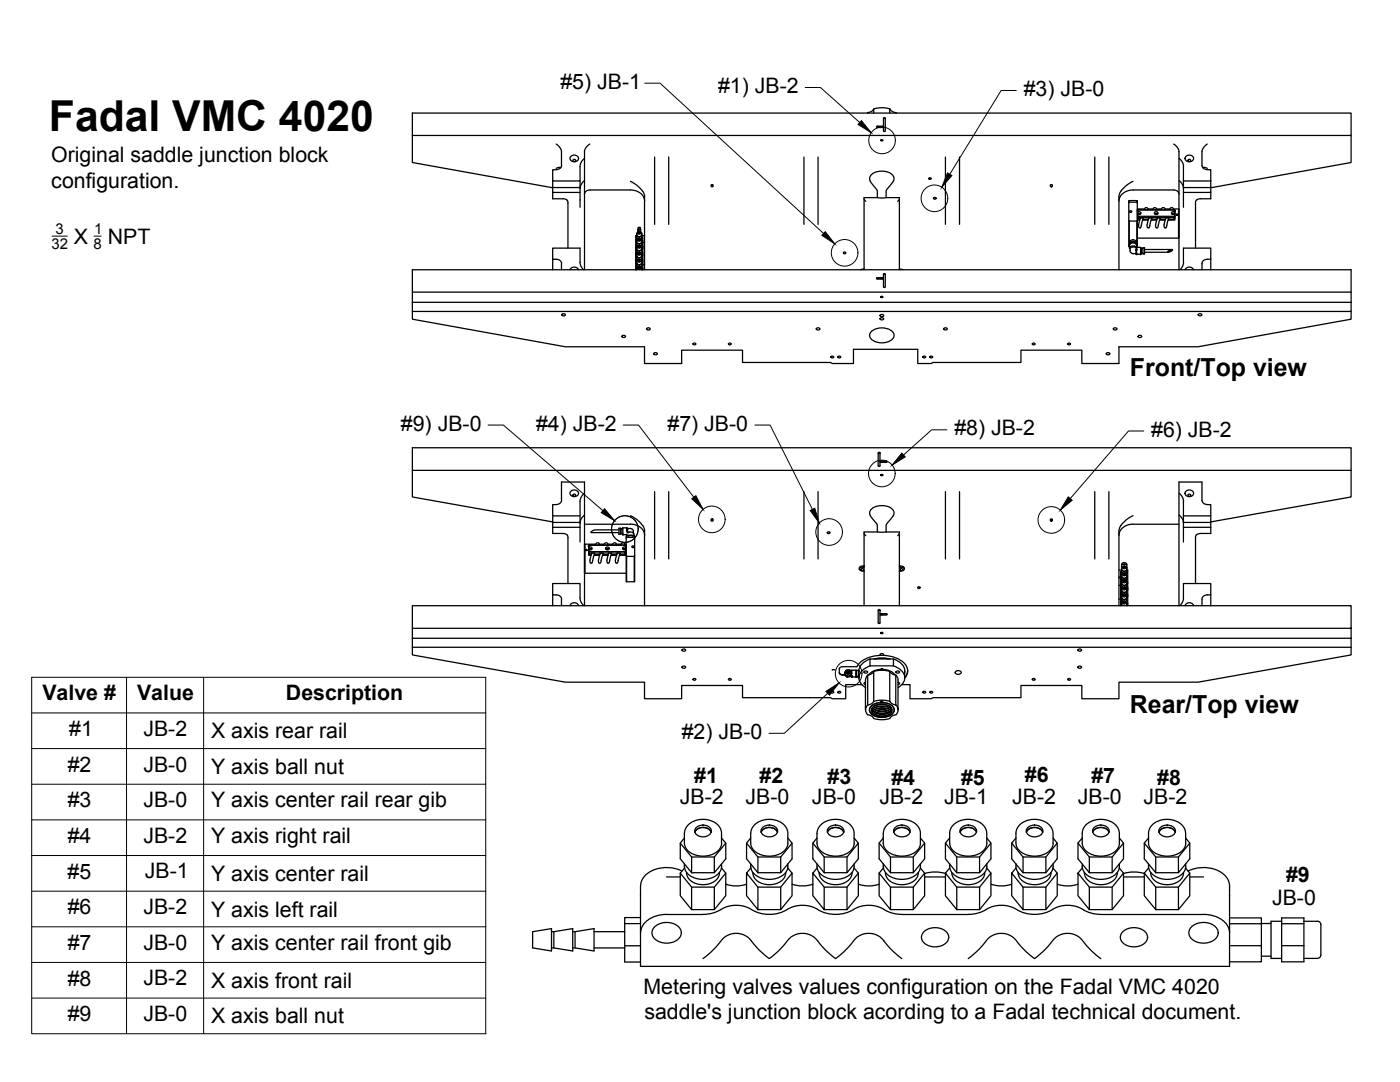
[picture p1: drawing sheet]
<svg xmlns="http://www.w3.org/2000/svg" width="279mm" height="216mm" viewBox="0 0 279 216" stroke-linecap="round" stroke-linejoin="round" font-family="sans-serif">
<!-- layer: Visible -->
<g fill="none" stroke="#000" stroke-width=".25">
<path d="M82.3 22.6h187.3v4.4h-187.3zM82.3 27v5.4l28 5.1M110.3 38.4v1.3h2.3l.6 .2 .1 .3v9.3M110.3 36.1v1.3h5.5M110.3 37.4v1h5.5M111 28.7a2.31 2.31 0 0 1 1.1 1.5v2.8a.94 .94 0 0 1-1.1 .8M111.9 33.5l-.4-.1-.5 .2M114 31.1a.83 .83 0 0 1 1-.1 .83 .83 0 0 1 .4 .9 .84 .84 0 0 1-1 .4 .84 .84 0 0 1-.6-.9zM114.4 31.9l.2-.1 .3 .2-.3 .2h-.2zM115.8 36.1v5.3M116.6 31.6l-.5 .6-.3 .7v3.2h-5.5v-2.2h.7M116.6 36l-.5 .6-.3 1.1"/>
<path d="M116.6 38.7a.97 .97 0 0 1 1.1-.8h8.1a2.63 2.63 0 0 1 2.9 2.2M117.7 28.7a2.06 2.06 0 0 0-1.1 1.5v23.6M125.8 36.2l1.3 .8 1.1 1.2M128.3 38.2l.4 1.1M128.6 39.3v14.5M130.6 31.3v13.5M133.5 31.3v13.5M160.4 31.3v13.5M163.3 31.3v13.5M172.4 39.7l.4 .5M173.2 22.5v.1M173.2 22.5l-.1 .1"/>
<path d="M173.7 36.2l1.4 1.8v1.4h-2.7v14.4M173.7 36.2a1.37 1.37 0 0 1 1.3-1.9 2.88 2.88 0 0 1 3.4 1.1l-.2 .9-1.3 1.7-.1 1.4M174.4 21.7a1.4 1.4 0 0 1-1.2 .8M174.4 21.7v.9M174.4 21.7l1-.2h1.1a1.36 1.36 0 0 1 1.5 .7l.9 .4M175.1 25.3h1.2v-1.7l.3-.1 .1 2.6M175.1 25.4h1.2v.7M175.1 25.2h1.2M175.1 25.2l-.2 .1 .2 .1M175.1 25.3h-.2M175.1 39.4h1.8M175.8 25.4a.17 .17 0 0 1 .2-.1 .17 .17 0 0 1 .2 .1"/>
<path d="M175.8 27.9l.4 .1-.2 .1-.2-.1zM176.3 23.7l.2-.1 .2 .1M176.3 26.1l.2 .1 .2-.1M176.8 39.4h2.7v14.4M177.6 21.7v.9M178.8 22.5v.1M179.5 39.7l-.3 .5M185.4 35.5l.5 .1-.5 .1zM188.7 31.3v13.5M191.5 31.3v13.5M218.5 31.3v13.5M221.3 31.3v13.5"/>
<path d="M226.1 36.2l-1 .6-.8 .6-.6 .8-.4 .8v14.8M234.2 28.7a2.06 2.06 0 0 1 1.1 1.5v1.4M235.3 31.6v22.2M235.3 38.7a.98 .98 0 0 0-1.1-.8h-8.1a2.63 2.63 0 0 0-2.8 2.2M235.3 31.6l.6 .6 .3 .7v3.2h5.4v-2.2h-.7M235.3 36l.6 .6 .3 1.1M236.2 36.1v1.3M236.7 31.1a.83 .83 0 0 1 1-.1 .83 .83 0 0 1 .4 .9 .84 .84 0 0 1-1 .4 .84 .84 0 0 1-.5-.9zM237.2 31.9l.2-.1 .2 .2-.2 .2h-.2zM238.8 39.9l-.2 .4v9.2M240 33.5l.4-.1 .5 .2M240.9 28.7a2.23 2.23 0 0 0-1 1.5v2.8a.98 .98 0 0 0 1.1 .8"/>
<path d="M241.6 38.4v1.3l-1.9-.1-.8 .3M241.6 36.1v1.3h-5.4v4M241.6 37.4v1h-5.4M269.6 27v5.4l-28 5.1M82.3 58.3v2M110.3 51.7v2.1M113.8 53.8a.93 .93 0 0 1 .8-.5 .93 .93 0 0 1 .8 .5M116.5 53.8a1.99 1.99 0 0 1-.7-1.5v-2.8h-5.5v2.2a1.36 1.36 0 0 1 1.8 .9v1.2M126.9 52.3v1.5M126.9 48.1l.2 .3M126.9 53.6v.2M126.9 51.9h.1"/>
<path d="M126.9 49.1h.1M126.9 50.5h.1M126.9 49.1v3.2M127.1 49.1l-.2 .5 .2 .2M127.1 50.5l-.2 .5 .2 .2M127.1 51.9l-.2 .3M127.1 47h-.2v2.1M127.1 47.1v.7M127.1 48.5v.7M127.1 49.9v.7M127.1 51.3v.7M127.1 52.7v.7"/>
<path d="M127.1 46.6v.5l.5 .2 .5-.2v-.5M127.1 47.8v.7l.5 .2 .5-.2v-.5M127.1 49.2v.7l.5 .2 .5-.2v-.5M127.1 50.6v.7l.5 .2 .5-.2v-.5M127.1 52v.7l.5 .2 .5-.2v-.5M127.1 53.4v.4v-.4l.3-.2 .6 .1 .1 .5M127.1 49.2l.3-.2 .4 .1a.52 .52 0 0 1 .2 .7 .52 .52 0 0 1-.7 .2 .52 .52 0 0 1-.2-.7zM127.1 50.6l.3-.2 .4 .1a.52 .52 0 0 1 .2 .7 .52 .52 0 0 1-.7 .2 .52 .52 0 0 1-.2-.7zM127.1 52l.3-.2 .4 .1a.52 .52 0 0 1 .2 .7 .52 .52 0 0 1-.7 .2 .52 .52 0 0 1-.2-.8zM127.1 47.6l.1 .1M127.1 49l.1 .1M127.1 50.4l.1 .1"/>
<path d="M127.1 51.8l.1 .1M127.1 53.1l.1 .2M127.2 47.8l.2-.2 .4 .1a.52 .52 0 0 1 .2 .7 .52 .52 0 0 1-.7 .2 .52 .52 0 0 1-.2-.7zM127.2 46.4l.2-.2 .4 .1a.52 .52 0 0 1 .2 .7 .52 .52 0 0 1-.7 .2 .52 .52 0 0 1-.2-.7zM127.3 46v-.1l.2-.2h.3v.3M127.4 45.9l-.1 .4 .3-.2 .3 .2-.1-.4M127.4 45.9h.1M127.4 46.6l.2-.2 .2 .2M127.4 48l.2-.2 .2 .2M127.4 49.4l.2-.2 .2 .2M127.4 50.8l.2-.2 .2 .2M127.4 52.2l.2-.2 .2 .2"/>
<path d="M127.4 53.6l.2-.2 .2 .2M127.4 46.2h.3M127.4 46.4h.3v.3h-.3zM127.4 47.8h.3v.3h-.3zM127.4 49.2h.3v.3h-.3zM127.4 50.6h.3v.3h-.3zM127.4 52h.3v.3h-.3zM127.4 53.4h.3v.3h-.3zM127.4 45.8l.4 .1-.2-.1-.2 .1zM127.4 47.6l-.3-.1 .2 .2M127.4 49l-.3-.1 .2 .2M127.4 50.4l-.3-.1 .2 .2"/>
<path d="M127.4 51.8l-.3-.1 .2 .2M127.4 53.2l-.3-.1 .2 .2M127.6 47.3v.3M127.6 48.7v.3M127.6 50.1v.3M127.6 51.5v.3M127.6 52.9v.3M127.8 45.5l.1 .4M127.8 45.5l-.4-.1-.1 .5M128 47.6l-.1 .1M128 49l-.1 .1M128 50.4l-.1 .1"/>
<path d="M128 51.8l-.1 .1M128 53.1l-.1 .2M128.1 47.5l-.2 .2M128.1 48.9l-.2 .2M128.1 50.3l-.2 .2M128.1 51.7l-.2 .2M128.1 53.1l-.2 .2M128.1 53.6v.2M128.1 47.5v.5M128.1 48.9v.5M128.1 50.2v.6M128.1 51.6v.6"/>
<path d="M128.1 53v.6M128.1 47h.5M128.1 47.8h-.1M128.1 49.2h-.1M128.1 50.6h-.1M128.1 52h-.1M128.1 53.4h-.1M128.1 47.5l-.4 .1M128.1 47.1v.4M128.1 48.5v.4M128.1 49.9v.3M128.1 51.3v.3"/>
<path d="M128.1 52.7v.3M128.1 48.9l-.4 .1M128.1 50.2l-.4 .2M128.1 51.6l-.4 .2M128.1 53l-.4 .2M128.1 51.9l.2 .3M128.1 50.5l.2 .5-.2 .2M128.1 49.1l.2 .5-.2 .2M128.3 47.3v1.8M128.3 49.1v4.7v-.2M128.3 48.1l-.2 .3M128.3 51.9h-.1"/>
<path d="M128.3 49.1h-.1M128.3 50.5h-.1M128.3 52.8h.3M128.3 48.4h.3M172.4 53.6l-.7 .2M175.1 55.5h1.2v-.8l.3-.1v2.7l-.3-.1v-1.5h-1.2M175.1 55.4h1.2M175.1 55.4l-.2 .1 .2 .2M175.1 55.5l-.2 .1M175.8 55.7a.17 .17 0 0 1 .2-.2 .17 .17 0 0 1 .2 .2M175.8 59.2l.4 .1-.2 .1-.2-.1zM176.3 54.8l.2-.1 .2 .1"/>
<path d="M179.5 53.6l.7 .2M225.3 40.5l.1 8.7M225.3 44l.1 .1h1.5l.1-.1M225.4 40l-.1 .5M225.4 40v.3M225.4 44.1v5.1M225.4 49.2h.1M225.4 40h1.5M225.4 48.8v.7M225.5 42.1h.3v.2h-.3zM225.5 48v.7M225.5 48h.1"/>
<path d="M225.6 48.6h.1M225.8 48.5h.7M226.1 48.2l-.6 .2M226.1 47.8l-.6 .2M226.1 47.8l.6 .2M226.1 48.1l.6 .3M226.3 48.5h-.6M226.3 48.4l.3 .1M226.6 48.5l.2 .3v.6M226.6 49.2l-.2-.1h-.7l-.3 .3 .1 .3M226.6 49.2h.1M226.6 49.3h-.9l-.2 .2v.7l.4 .4h.8"/>
<path d="M226.6 49.2l.2 .2M226.7 48.6a.55 .55 0 0 0-.5-.3 .55 .55 0 0 0-.5 .2l-.3 .3M226.7 48h.1M226.7 48v.7M226.7 49.4v1.2M226.7 50.6l.1 .1M226.8 49.4h.8v1.3M226.8 49.4v1.3M226.8 49.2h.1M226.9 40l.1 .5zM226.9 40.3h-1.5l-.1 .2M226.9 44.1v5.1"/>
<path d="M227 40.5l-.1 8.7M227 41.7h1.4M227 47.5h8.2M227 42.1v1.8h.5M227 41.9h7.3h.2v.5l-.1-.5h-7.3l-.1 .5zM227 43.2l.2 .2zM227 42.4v.3M227 42.3l.5-.1 .2 .3-.2 .3h-.3l-.2-.1 .3-.1 .3 .1M227.2 42.8h.3M227.2 43.4h7.1v.4M227.2 43.8h.3M227.5 43.5v.1"/>
<path d="M227.6 43.5l-.4 1.4 .2 .6 .3-.3 .5-1.6M227.6 49.4l.2 .2M227.6 50.7h-.8M227.8 50.5l-.2 .2M227.8 49.6v.9M227.8 49.6h.3M227.8 50.5h.3M228 43.9h1.2M228.1 49.5v1.1M228.1 50.6v.1M228.1 50.7h.3M228.1 49.4h.3"/>
<path d="M228.1 49.4v.1M228.2 43.5v.3h1M228.4 49.4v.1M228.4 49.5v1.1M228.4 49.8h5.5M228.4 50.3h4.8M228.4 50.6v.1M229.1 41.7l-.1 .2M229.1 41.7l-.1-.2-.3-.1-.4 .5M229.1 41.7h1M229.2 43.5v.1M229.3 43.5l-.4 1.4 .2 .6 .3-.3 .4-1.6"/>
<path d="M229.7 43.9h1.1M229.8 43.5v.3h1.1M230.4 42.7l.3-.1 .3 .1M230.6 42.8h.3M230.8 41.7l-.1 .2M230.8 41.7l-.1-.2-.3-.1-.4 .5M230.8 41.7h1M230.9 43.5v.1M231 43.5l-.4 1.4 .2 .6 .3-.3 .4-1.6M231.4 43.9h1.1M231.5 43.5v.3h1.1M232.5 41.7l-.1 .2"/>
<path d="M232.5 41.7l-.1-.2-.3-.1-.4 .5M232.5 41.7h1M232.6 43.5v.1M232.7 43.5l-.4 1.4 .2 .6 .3-.3 .4-1.6M233.2 50.1l.8-.3a.78 .78 0 0 1-.9 .5zM233.3 50.1a.21 .21 0 0 1 .2-.2 .21 .21 0 0 1 .2 .1zM233.9 42.7l.3-.1 .3 .1M234 42.8h.3M234.2 41.7l-.1 .2M234.2 41.7l-.1-.2-.3-.1-.4 .5M234.2 41.7h1M234.4 43.2l-.1 .2z"/>
<path d="M234.4 42.3l-.4-.1-.2 .3 .2 .3 .4-.1M234.5 42.1v1.8h-1.4M234.5 42.4v1.2l-.2 .2h-1.1v-.3M234.5 42.7l-.1 .5h-7.3l-.1-.5v.9l.2 .2v-.4M234.8 42.9h.2h-.2M235.2 41.7v5.8M235.5 53.8a1.88 1.88 0 0 0 .7-1.5v-2.8h5.4v2.2a1.35 1.35 0 0 0-1.7 .9v1.2M236.5 53.8a.93 .93 0 0 1 .9-.5 .93 .93 0 0 1 .8 .5M241.6 51.7v2.1M269.6 58.3h-187.3v-4.5h187.3v6.5M82.3 60.3v1.8h187.3v-1.8M82.3 62.1v1.6l30.5 5.5h15.8v3.3h7.4v-2.6h12.2v2.4h17.5l.4 .2h4.2v-2.8h12.9v2.8h2.6l.4-.2h17.6v-2.4h12.1v2.6h7.4v-3.3h15.8l30.5-5.5v-1.6"/>
<path d="M82.3 60.3h187.3M112.1 62.7l.4-.1 .3 .1a.32 .32 0 0 1-.3 .3 .32 .32 0 0 1-.4-.3zM124.2 67l.3-.1 .3 .1a.32 .32 0 0 1-.3 .4 .32 .32 0 0 1-.3-.4zM129.1 65.5l.3-.1 .3 .1a.32 .32 0 0 1-.3 .3 .32 .32 0 0 1-.3-.3zM130.5 70.5l.3-.1 .3 .1a.32 .32 0 0 1-.3 .3 .32 .32 0 0 1-.3-.3zM138.4 68.5h.2l.3 .1-.3 .2h-.2zM145.5 68.5h.2l.2 .1-.2 .2h-.2zM162.9 65.5l.4-.1 .3 .1a.32 .32 0 0 1-.3 .3 .32 .32 0 0 1-.4-.3zM165.9 71.1h.2l.3 .1-.3 .2h-.2zM167.3 71.1h.2l.3 .1-.3 .2h-.2zM173.9 66.2a3.2 3.2 0 0 1 4.4 .3 1.57 1.57 0 0 1-1.7 1.9 2.86 2.86 0 0 1-3-1.1l-.1-.4zM175.7 63.5l.3-.1 .3 .1a.32 .32 0 0 1-.3 .3 .32 .32 0 0 1-.3-.3z"/>
<path d="M175.7 62.8l.3-.1 .3 .1a.32 .32 0 0 1-.3 .4 .32 .32 0 0 1-.3-.4zM184.3 71.1h.2l.2 .1-.2 .2h-.2zM185.7 71.1h.2l.2 .1-.2 .2h-.2zM188.4 65.5l.3-.1 .3 .1a.32 .32 0 0 1-.3 .3 .32 .32 0 0 1-.3-.3zM206.1 68.5h.2l.3 .1-.3 .2h-.2zM213.2 68.5h.2l.3 .1-.3 .2h-.2zM220.8 70.5l.3-.1 .4 .1a.32 .32 0 0 1-.4 .3 .32 .32 0 0 1-.3-.3zM222.2 65.5l.4-.1 .3 .1a.32 .32 0 0 1-.3 .3 .32 .32 0 0 1-.4-.3zM227.2 67l.3-.1 .3 .1a.32 .32 0 0 1-.3 .4 .32 .32 0 0 1-.3-.4zM239.2 62.7l.3-.1 .3 .1a.32 .32 0 0 1-.3 .3 .32 .32 0 0 1-.3-.3zM82.3 93.9v-4.6h187.3v4.6M114 98a.83 .83 0 0 1 1-.2 .83 .83 0 0 1 .4 .9 .84 .84 0 0 1-1 .4 .84 .84 0 0 1-.6-.9z"/>
<path d="M114.4 98.7l.2-.1 .3 .2-.3 .2-.3-.2zM116.6 98.4l-.5 .6-.3 .7v4.5M130.6 98.1v13.4M133.5 98.1v13.4M160.4 98.1v13.4M163.3 98.1v13.4M175.3 90.5l.2-.1 .1 .1M175.6 92h1.2M175.8 92.3a.17 .17 0 0 1 .2-.2 .17 .17 0 0 1 .2 .2M175.8 94.7l.4 .1-.2 .1-.2-.1zM176.9 92l.1 .1-.2 .2h-1.2v.6l-.3 .1v-2.7l.3 .1v1.7l1.4 .1M188.7 98.1v13.4"/>
<path d="M191.5 98.1v13.4M218.5 98.1v13.4M221.3 98.1v13.4M235.3 98.4l.3 .3a1.84 1.84 0 0 1 .6 1.4v5.1M236.7 98a.83 .83 0 0 1 1-.2 .83 .83 0 0 1 .4 .9 .84 .84 0 0 1-1 .4 .84 .84 0 0 1-.5-.9zM237.2 98.7l.2-.1 .2 .2-.2 .2-.3-.2zM110.3 104.1l-28-4.9v-5.3h187.3v5.3l-28 4.9M110.3 102.9v1.3M110.3 118.7v2.2M115.8 108.2v-3h-5.5v1.2l2.3 .1 .7 .4v9.5M115.8 102.9h-5.5v-2.2a1.36 1.36 0 0 0 1.8-.9v-3.6h4.5v24.7M115.8 104.2h-5.5v1"/>
<path d="M115.8 104.2v1M116.6 102.8l-.5 .6-.3 1M116.6 104.6h9.2M116.7 108.6v5.8h8.3M116.7 108.6v5.8M116.7 108.6h2.2M117 109.8h.1zM117.5 108.9v1.9h.5M117.5 110.1l.2 .2zM117.5 110.1v.4l.2 .2v-.4M117.5 109.6v.5zM117.5 108.8v.8l.3-.1 .3 .1"/>
<path d="M117.5 109.2h.4l.3 .2-.3 .3-.4-.1M117.5 110.1h7.4v-.5v.5M117.5 108.8h7.2h.2v.5v-.5zM117.5 109.3h.1M117.5 108.8v.5M117.6 109.7h.4M117.7 110.7h.3M118 110.4v.2M118.1 110.4l-.4 1.4 .1 .4 .1 .2 .4-.3 .4-1.6M118.5 110.8h1.2M118.7 110.4v.3h1M118.8 108.8l.4-.5 .4 .1v.2l-.1 .2"/>
<path d="M119.6 108.6h1M119.7 110.4v.2M119.8 110.4l-.4 1.4v.4l.2 .2 .4-.3 .4-1.6M120.2 110.8h1.1M120.4 110.4v.3h1M120.5 108.8l.4-.5 .4 .1v.2l-.1 .2M120.9 109.6l.3-.1 .3 .1M121 109.7h.4M121.3 108.6h1M121.4 110.4v.2M121.5 110.4l-.4 1.4 .2 .6 .3-.3 .4-1.6M121.9 110.8h1.1"/>
<path d="M122 110.4v.3h1.1M122.2 108.8l.4-.5 .4 .1v.2l-.1 .2M123 108.6h1M123.1 110.4v.2M123.2 110.4l-.4 1.4 .2 .6 .3-.3 .4-1.6M123.5 105.4l.1 1.2M123.5 105.7h-4.8l-.8 .5 5.6 .1M123.5 105.4h.3v1.2M123.6 105.4h-.1M123.7 110.4v.3h1M123.8 105.4h.1M123.8 106.5h.3"/>
<path d="M123.8 105.5h.3M123.9 108.8l.4-.5 .4 .1v.2l-.1 .2M123.9 106.6h-.4M124.1 105.5v1M124.1 106.5l.2 .1M124.3 105.4l-.2 .1M124.4 109.7h.4M124.7 108.6h.3M124.9 110.1l-.2 .2zM124.9 109.2h-.4l-.3 .2 .3 .3 .4-.1M124.9 108.9v1.9h-1.3M124.9 110.1v.4l-.2 .2v-.4h-7"/>
<path d="M124.9 109.3v.3l-.3-.1-.3 .1M125 110.9l.1-4 1.6 .1v3.9M125 110.9l.1 5.2zM125 107.4l.1-.2h1.5l.1 .2M125.1 106.9v.3M125.1 116.1h1.5M125.1 105.3v.8l.2 .1M125.1 105.3h-.8v1.4h.8M125.1 105.3l.1 .2M125.1 106.6v.3M125.2 105.5v.7M125.2 105.5h.7l.3 .1 .2 .3v.5"/>
<path d="M125.3 106.2v.1M125.5 106.9h.7M125.6 106.2l-.3 .1M125.6 106.2l.7 .1 .2 .2v.4M125.6 106.8h.4M125.6 106.8l-.2 .1M125.8 102.9l1.3 .8 1.1 1.2M125.8 104.6a2.63 2.63 0 0 1 2.9 2.2M126.1 106.8l.2 .1M126.2 109h.3v.2h-.3zM126.6 111v5.1M126.6 106.9v.3"/>
<path d="M126.7 110.9l-.1 5.2M126.7 110.9l-.1 .1h-1.5M128.3 104.9l.4 1.1M128.6 106v14.9M171.9 113.5h.2l.3 .2-.3 .2-.3-.2zM172.3 113a.55 .55 0 0 0-.8 .5 .55 .55 0 0 0 .8 .4l.1 .1M172.4 106.4l.4 .5M172.4 112.9l-.1 .1M172.4 113.1v.1a.76 .76 0 0 0-.9 .4M173.7 102.9l1.3 1.7 .1 1.6h-2.7v14.7M173.7 102.9a1.35 1.35 0 0 1 1.3-1.9 2.9 2.9 0 0 1 3.4 1.1v.4l-.2 .5-1.3 1.6-.1 1.6h2.7v14.7M175.1 106.1h1.8"/>
<path d="M179.5 106.4l-.3 .5M179.5 112.9l.2 .1M179.5 113.1l.1 .1a.76 .76 0 0 1 .9 .4M179.7 113.5h.2l.2 .2-.2 .2-.3-.2zM179.7 113a.55 .55 0 0 1 .8 .5 .55 .55 0 0 1-.9 .4l-.1 .1M223.3 106v14.9M223.3 116.8h.3M223.3 115.3h.3M223.3 119.5h.3M223.3 113.7h.5M223.3 115.1h.3M223.6 117.2l.2 .1"/>
<path d="M223.6 118.6l.2 .1M223.6 114v6.9M223.7 116.2l.2 .4M223.8 113.8v.7M223.8 115.3v.6M223.8 116.6v.7M223.8 118v.7M223.8 119.5v.6M223.8 119.8l.4 .2M223.8 118.4l.4 .2M223.8 117l.4 .2M223.8 115.6l.4 .2"/>
<path d="M223.8 114.2l.4 .2M223.9 117.2l-.2 .5 .2 .3M223.9 118.6l-.2 .4M223.9 112.7v-.3l.3-.1 .6 .1 .1 .3M223.9 119l-.1 .5 .6 .2M223.9 117.6l-.1 .4 .6 .3M223.9 116.2l-.1 .4 .6 .3M223.9 114.7l-.1 .6 .6 .2M223.9 113.3l-.1 .5 .6 .3M223.9 113.3h.1M223.9 119.8l.2 .3M223.9 118.4l.2 .3"/>
<path d="M223.9 117l.2 .3M223.9 115.6l.2 .2M223.9 114.2l.2 .2M223.9 118.8l.4-.2 .3 .1a.53 .53 0 0 1 .2 .7 .53 .53 0 0 1-.7 .2 .53 .53 0 0 1-.2-.7zM223.9 117.4l.3-.2h.4a.53 .53 0 0 1 .2 .8 .53 .53 0 0 1-.7 .2 .53 .53 0 0 1-.2-.8zM223.9 114.6l.3-.2h.4a.53 .53 0 0 1 .2 .7 .53 .53 0 0 1-.7 .2 .53 .53 0 0 1-.2-.7zM223.9 113.2l.4-.2h.3a.53 .53 0 0 1 .2 .8 .53 .53 0 0 1-.7 .1 .53 .53 0 0 1-.2-.7zM223.9 118.8l-.1-.1v.3M223.9 117.4l-.1-.1v.3M223.9 116l-.1-.1v.3M223.9 114.6l-.1-.1v.3M223.9 119.9l.1 .2"/>
<path d="M223.9 118.5l.1 .2M223.9 117.1l.1 .2M223.9 115.7l.1 .2M223.9 114.3l.1 .2M224 113.1l-.2 .2M224 116l.3-.2h.3a.53 .53 0 0 1 .2 .8 .53 .53 0 0 1-.7 .2 .53 .53 0 0 1-.2-.8zM224.2 113.3l.2-.1 .2 .1M224.2 119l.2-.2 .2 .2M224.2 117.6l.2-.2 .2 .2M224.2 116.1l.2-.1 .2 .1M224.2 114.7l.2-.1 .2 .1M224.2 118.8h.3v.3h-.3z"/>
<path d="M224.2 117.4h.3v.3h-.3zM224.2 116h.3v.3h-.3zM224.2 114.6h.3v.2h-.3zM224.2 113.2h.3v.2h-.3zM224.4 112.5v.5M224.4 114.1v.3M224.4 115.5v.3M224.4 116.9v.3M224.4 118.3v.3M224.4 119.7v.3M224.5 115.8l.4-.2-.2 .2M224.5 114.4l.4-.2-.2 .2"/>
<path d="M224.8 113.1l.1 .1M224.8 118.8l.1 .2M224.8 117.4l.1-.1v.3M224.8 116l.1 .6-.5 .3M224.8 114.6l.1-.1v.8l-.5 .2M224.8 119.9l-.1 .2M224.8 118.5l-.1 .2M224.8 117.1l-.1 .2M224.8 115.7l-.1 .2M224.8 114.3l-.1 .2M224.9 119v.5l-.5 .2M224.9 117.6v.4l-.5 .3"/>
<path d="M224.9 113.3v.5l-.5 .3M224.9 118.4l-.2 .3M224.9 117l-.2 .3M224.9 113.3h.1M224.9 113.7h.2v3.5M224.9 112.7l-.5-.2-.6 .2v.5M224.9 112.7v.6M224.9 113.8v.7M224.9 115.3v.6M224.9 116.6v.7M224.9 118v.7M224.9 119.5v.6"/>
<path d="M224.9 118.4l-.4 .2M224.9 117l-.4 .2M224.9 118.6l.2 .4M224.9 117.2l.2 .5-.2 .3M225.1 117.2v3.7M225.1 118.6l-.2 .1M225.1 117.2l-.2 .1M225.1 116.2l-.2 .4M226.1 102.9l-1.2 .7-.9 .9-.5 .6-.2 .9M226.1 104.6h9.2M226.1 104.6a2.63 2.63 0 0 0-2.8 2.2M235.3 102.8l.6 .6 .3 1"/>
<path d="M236.2 102.9h5.4v-2.2a1.38 1.38 0 0 1-1.7-.9v-3.6h-4.6v24.7M236.2 104.2h5.4v1M238.8 106.7l-.2 .4v9.3M238.9 106.7l.8-.3h1.9v-1.2h-5.4v3M241.6 102.9v1.3M241.6 118.7v2.2M82.3 120.9h187.3v4.5h-187.3zM82.3 125.4v2h187.3M82.3 127.4v1.8M113.8 120.8a.91 .91 0 0 1 .8-.5 .91 .91 0 0 1 .9 .5M116.5 120.9l-.5-.6-.2-.7v-3.2h-5.5v2.3a1.36 1.36 0 0 1 1.8 .8v1.4M136.2 129.6l.3-.1 .3 .1a.32 .32 0 0 1-.3 .3 .32 .32 0 0 1-.3-.3z"/>
<path d="M136.2 133l.3-.1 .3 .1a.32 .32 0 0 1-.3 .4 .32 .32 0 0 1-.3-.4zM138.4 135.4h.2l.3 .2-.3 .1h-.2zM145.5 135.4h.2l.2 .2-.2 .1h-.2zM165.9 138l.2-.1 .3 .2-.3 .2h-.2zM166.1 133.7h.5M167.3 138l.2-.1 .3 .2-.3 .2h-.2zM167.5 134.2a.63 .63 0 0 0 .7 .4M168.2 134.7h.5M168.2 133h2.8M168.2 134.6h.5M168.2 133a.67 .67 0 0 0-.7 .5v.8a.63 .63 0 0 0 .7 .4M168.6 134.4v.1"/>
<path d="M168.6 134.3v.1M168.7 134.3a.62 .62 0 0 0 .6 .7 .62 .62 0 0 0 .6-.7M168.8 133.9l-.1 .4M168.8 133.8l-.2 .5 .2 .7h.8l.2-.2M168.8 134.9l.3 .1M169.1 133.7h.4M169.1 133.7l-.3 .1M169.3 134.2h-.1M169.5 133.7l.3 .1M169.5 134.1v.4l-.1 .1-.4-.1v-.4a.28 .28 0 0 0 .4 .2 .28 .28 0 0 0 0-.4 .28 .28 0 0 0-.4 .2M169.7 133.8l.2 .4M169.8 133.9l.1 .4"/>
<path d="M169.8 134.9h.1M169.8 134.9l-.3 .1M169.8 134.8h.1M169.8 133.9h.1M169.8 134.8v.1M169.8 134.8h.2M169.9 133.9h.1M169.9 134.9h.1M169.9 134.9l.1 .2M169.9 134.5l-.2 .4M170 134.2v.3M170 134.9v.1"/>
<path d="M170 133.7h.8v1.3M170 133.7v.2M170 133.7l-.1 .2M170 135.1h.8M170 134.3v.1M170 135v.1M170.8 133.8l.2 .1M170.8 135v.1M171 133.8h.4v1.2h-.4zM171 134.8l-.2 .2M171.3 135l.1 .2M171.4 134v-.2v1.5l-.2-.3"/>
<path d="M171.4 133.9v.1M171.4 134h.1M172 136.6h-3.2v2.8h-2.7l-.4-.2h-17.5v-2.4h-12.2v2.6h-7.4v-3.3h-15.8l-30.5-5.4v-1.5h187.3v1.5l-30.5 5.4h-15.8v3.3h-7.4v-2.6h-12.1v2.4h-17.6l-.4 .2h-4.2v-2.8h-1.6M172.5 134l.3-.1 .3 .1a.32 .32 0 0 1-.3 .3 .32 .32 0 0 1-.3-.3zM172.7 136.1l-.3 .3 .3 .2M173.2 134.7v6M173.2 134.7l-.4 .5-.1 .5v6M173.6 131.5h4.7v1.4h-4.7zM173.7 132.9a2.58 2.58 0 0 0-2.2 2.8 2.7 2.7 0 0 0 1.3 1.5M173.7 131.5a2.87 2.87 0 0 0-2.3 2.4M174.3 131.5l1.7-.2 1.6 .2M174.4 139.9a1.4 1.4 0 0 1-1.2 .8"/>
<path d="M174.4 134a1.4 1.4 0 0 1-1.2 .7M174.4 140l1-.3h1.1a1.37 1.37 0 0 1 1.5 .7l.4 .2a1.09 1.09 0 0 1 .8 1 1.09 1.09 0 0 1-.8 1.1l-.4 .2a2.63 2.63 0 0 1-2.6 .7 1.44 1.44 0 0 1-1.5-.7l-.3-.2a1.16 1.16 0 0 1-.8-.9 1.16 1.16 0 0 1 .4-1.1M174.7 131.5l1.6-.1 1 .1M175.3 121.8v2.6l.3-.1v-1.6h1.2M175.3 121.8l.2-.2 .1 .2M175.3 121.8l.2-.1 .1 .1M175.6 121.8v.7l1.4 .1M175.6 122.4h1.3l.1 .2-.1 .1M175.7 130.7v.1M175.7 130.7h.6M175.8 133.6v.2M175.8 122.7a.17 .17 0 0 1 .2-.2 .17 .17 0 0 1 .2 .2"/>
<path d="M175.8 126.2l.4 .1-.2 .1-.2-.1zM175.9 139.9h.3l-.3 .1zM176.1 133.6v.2M176.2 133.6l-.2-.2-.2 .2-1 .1a2.36 2.36 0 0 0-1.4 1M176.2 133.6l1 .1a2.36 2.36 0 0 1 1.4 1M176.3 130.7v.1M176.3 130.8a5.6 5.6 0 0 1 4.5 2 2.01 2.01 0 0 1-.2 2.5v-1.3v.1M176.3 130.8a.33 .33 0 0 0-.3-.4 .33 .33 0 0 0-.4 .3l.1 .1a5.3 5.3 0 0 0-4.7 2.2M177.6 134v6M177.6 134l-1.6-.3-1.6 .3v6M177.6 134a1.4 1.4 0 0 0 1.2 .7l.3 .5 .1 .5v5.6M178.3 132.9a2.58 2.58 0 0 1 2.2 2.8 2.7 2.7 0 0 1-1.3 1.5"/>
<path d="M178.3 131.5a2.76 2.76 0 0 1 2.3 2.5M178.8 134.7v6M178.8 134l.4-.1 .3 .1a.32 .32 0 0 1-.3 .3 .32 .32 0 0 1-.4-.3zM179.2 136.1l.3 .3-.3 .2M181.1 133.8l-.1 .7-.4 .7M184.3 138l.2-.1 .2 .2-.2 .2h-.2zM185.7 138l.2-.1 .2 .2-.2 .2h-.2zM190.7 134a.73 .73 0 0 1 1.1 .2 .68 .68 0 0 1-.6 .4 .68 .68 0 0 1-.6-.4zM206.1 135.4h.2l.3 .2-.3 .1h-.2zM213.2 135.4h.2l.3 .2-.3 .1h-.2zM215.2 129.6l.3-.1 .3 .1a.32 .32 0 0 1-.3 .3 .32 .32 0 0 1-.3-.3zM215.2 133l.3-.1 .3 .1a.32 .32 0 0 1-.3 .4 .32 .32 0 0 1-.3-.4z"/>
<path d="M223.7 120.4l.2 .4M223.9 120.4l-.1 .5M223.9 120.2l-.1-.1v.3M224 120.8l-.1-.5 .4-.3 .5 .2v.6M224.2 120.4l.2-.2 .2 .2M224.2 120.2h.3v.3h-.3zM224.5 120l.4-.2-.2 .3M224.8 120.2l.1 .7M225.1 120.4l-.2 .4M235.4 120.9l.5-.6 .3-.7v-3.2h5.4v2.3a1.35 1.35 0 0 0-1.7 .8v1.4M236.5 120.8a.91 .91 0 0 1 .9-.5 .91 .91 0 0 1 .8 .5M269.6 125.4v3.8"/>
<path d="M173.9 140.9a3.3 3.3 0 0 1 4.5 .4 1.58 1.58 0 0 1-1.8 1.8 2.89 2.89 0 0 1-3-1l-.1-.4zM173.9 141.8l.7 .7 .6 .2 1 .2 1.3-.4 .4-.3 .1-.6-.2-.5-.6-.4-1.5-.2-.7 .1-.7 .4-.4 .5v.5a2.67 2.67 0 0 0 4.1 .1M174 141.5l.5 .5M174.1 141.2l.6 .5 1.1 .3 1.5-.2 .6-.5M174.1 141.2l.7 .4 1.2 .3 1.1-.2 .8-.5M174.3 141l.7 .4 .9 .2 1.2-.2 .6-.3M174.4 140.9l.8 .4 .6 .1h.9l1-.4M174.5 142l1.2 .4 1.4-.2M174.5 142l1.3 .4 1.4-.2M174.6 140.8l1.3 .3h.7l.8-.3M174.8 140.7l1.1 .3 1.4-.3M175.2 140.5l.6 .2 1.1-.1"/>
<path d="M175.6 140.5h.9M177.7 141.1l.2 .4-.1 .4-.7 .5-.7 .2-.8-.1-.9-.2-.5-.4-.2-.5 .6 .6 1.1 .3 1.2-.1 .7-.3M177.9 141.4l-.1 .3-.7 .5 .8-.5M179.2 141.4v-.1v.4M127.8 178.6v.1M133 175h2.8M135.8 168.2v3.2l2.2 2.7M136.1 173.8a6.5 6.5 0 0 0-7.7 1.3l-.3 .5-.3 1.2v16h117.6v-16a4 4 0 0 0-3.5-3.5l-1.4-.2-1.4 .1-2 .6M136.6 167.2l-.8 1 2.2 2.8h4.6l2.2-2.8-.8-1M136.6 172.4a2.92 2.92 0 0 0 3 3 3.9 3.9 0 0 0 4.3-2l.1-.5M136.6 173.2l-.8 1 2.2 2.8v4.5l-2.2-2.8v-4.5M137 174.1a2.49 2.49 0 0 0 2.6 2.4 3.6 3.6 0 0 0 3.9-1.8l.1-.5"/>
<path d="M138 177h4.6M138 171v3.1M138.7 166.1a1.87 1.87 0 0 1 3.2 0M138.7 166.1a1.88 1.88 0 0 1 3.2 0M139 165.1a1.83 1.83 0 0 1 3 .7 1.76 1.76 0 0 1-1.7 1.2 1.76 1.76 0 0 1-1.7-1.2zM142.6 171v3.1M143.6 174.1v.1M144 173.2l.8 1v4.5l-2.2 2.8M144 172.4v.5M144 168.2a3.3 3.3 0 0 1-3.7 2.6 3.3 3.3 0 0 1-3.7-2.6v-2.2l.5-1.2 .8-.7 .9-.4 1.8-.2 1.2 .2 .7 .3 1 .8 .5 1.1v2.3M144.8 174.2l-2.2 2.8v4.5h-4.6M144.8 168.2v3.2l-2.2 2.7h-4.6"/>
<path d="M144.9 176.4l1.1 .3 1.2 .1 1.8-.4M149 168.2v3.2l2.3 2.7M149.8 167.2l-.8 1 2.3 2.8h4.5l2.3-2.8-.9-1M149.8 172.4a2.92 2.92 0 0 0 3 3 3.9 3.9 0 0 0 4.4-2v-.5M149.9 173.2l-.9 1 2.3 2.8v4.5l-2.3-2.8v-4.5M150.3 174.1a2.49 2.49 0 0 0 2.5 2.4 3.6 3.6 0 0 0 3.9-1.8l.1-.6M151.3 177h4.5M151.3 171v3.1M151.9 166.1a1.87 1.87 0 0 1 3.3 0M151.9 166.1a1.88 1.88 0 0 1 3.3 0M152.2 165.1a1.83 1.83 0 0 1 3 .7 1.76 1.76 0 0 1-1.7 1.2 1.76 1.76 0 0 1-1.6-1.2zM155.8 171v3.1"/>
<path d="M157.2 173.2l.9 1v4.5l-2.3 2.8M157.2 172.4v.5M157.2 168.2a3.3 3.3 0 0 1-3.7 2.6 3.3 3.3 0 0 1-3.7-2.6v-2.2l.6-1.2 .7-.6 .9-.5 1.8-.2 1.2 .2 .7 .3 1 .8 .5 1.1v2.3M158.1 174.2l-2.3 2.8v4.5h-4.5M158.1 168.2v3.2l-2.3 2.7h-4.5M158.1 176.4l1.1 .3 1.3 .1 1.7-.4M162.2 168.2v3.2l2.3 2.7M163 167.2l-.8 1 2.3 2.8h4.5l2.3-2.8-.8-1M163 172.4a2.92 2.92 0 0 0 3 3 3.9 3.9 0 0 0 4.4-2l.1-.5M163.1 173.2l-.9 1 2.3 2.8v4.5l-2.3-2.8v-4.5M163.5 174.1a2.49 2.49 0 0 0 2.5 2.4 3.6 3.6 0 0 0 3.9-1.8l.1-.6M164.5 177h4.5"/>
<path d="M164.5 171v3.1M165.1 166.1a1.87 1.87 0 0 1 3.3 0M165.1 166.1a1.88 1.88 0 0 1 3.3 0M165.4 165.1a1.83 1.83 0 0 1 3 .7 1.76 1.76 0 0 1-1.6 1.2 1.76 1.76 0 0 1-1.7-1.2zM169 171v3.1M170.4 173.2l.9 1v4.5l-2.3 2.8M170.5 172.4v.5M170.5 168.2a3.3 3.3 0 0 1-3.7 2.6 3.3 3.3 0 0 1-3.8-2.6l.1-2.2 .5-1.2 .8-.7 .8-.4 1.8-.2 1.7 .4 1.2 .9 .5 1.1 .1 2.3M171.3 174.2l-2.3 2.8v4.5h-4.5M171.3 168.2v3.2l-2.3 2.7h-4.5M171.3 176.4l1.2 .3 1.2 .1 1.8-.4M175.5 168.2v3.2l2.2 2.7"/>
<path d="M176.3 167.2l-.8 1 2.2 2.8h4.6l2.2-2.8-.8-1M176.3 172.4a2.92 2.92 0 0 0 2.9 3 3.9 3.9 0 0 0 4.4-2l.1-1M176.3 173.2l-.8 1 2.2 2.8v4.5l-2.2-2.8v-4.5M176.7 174.1a2.49 2.49 0 0 0 2.5 2.4 3.6 3.6 0 0 0 4-1.8l.1-.6M177 164.7l.7-.6 .8-.4 1.2-.2 1.2 .1 1.1 .3 .8 .6 .7 .9 .2 .9a3.3 3.3 0 0 1-1.1 3.8 4.6 4.6 0 0 1-6-.9l-.3-1v-2.2l.2-.6zM177.7 177h4.6M177.7 171v3.1M178.4 166.1a1.87 1.87 0 0 1 3.2 0M178.4 166.1a1.88 1.88 0 0 1 3.2 0M178.6 165.1a1.83 1.83 0 0 1 3.1 .7 1.76 1.76 0 0 1-1.7 1.2 1.76 1.76 0 0 1-1.7-1.2zM182.3 171v3.1M183.7 173.2l.8 1v4.5l-2.2 2.8"/>
<path d="M184.5 174.2l-2.2 2.8v4.5h-4.6M184.5 168.2v3.2l-2.2 2.7h-4.6M184.5 175h4.2M184.5 174.3l1.2-.3h1.2l1.8 .3M188.7 168.2v3.2l2.2 2.7M189.5 167.2l-.8 1 2.2 2.8h4.6l2.3-2.8-.9-1M189.5 172.4a2.92 2.92 0 0 0 3 3 3.9 3.9 0 0 0 4.4-2l.1-.5M189.5 173.2l-.8 1 2.2 2.8v4.5l-2.2-2.8v-4.5M189.9 174.1v.1M190 174.2a2.84 2.84 0 0 0 3.2 2.3 3 3 0 0 0 3.3-2.3M190.9 177h4.6M190.9 171v3.1"/>
<path d="M191.6 166.1a1.87 1.87 0 0 1 3.3 0M191.6 166.1a1.88 1.88 0 0 1 3.3 0M191.9 165.1a1.83 1.83 0 0 1 3 .7 1.76 1.76 0 0 1-1.7 1.2 1.76 1.76 0 0 1-1.6-1.2zM195.5 171v3.1M196.5 174.1v.1M196.9 173.2l.9 1v4.5l-2.3 2.8M196.9 172.4v.5M197 168.2a3.3 3.3 0 0 1-3.8 2.6 3.3 3.3 0 0 1-3.7-2.6v-2.3l.6-1.1 .7-.6 .9-.5 1.8-.2 1.7 .4 1.2 .9 .5 1.2v2.2M197.8 174.2l-2.3 2.8v4.5h-4.6M197.8 168.2v3.2l-2.3 2.7h-4.6M197.8 176.4l1.1 .3 1.3 .1 1.7-.4M201.9 168.2v3.2l2.3 2.7"/>
<path d="M202.8 167.2l-.9 1 2.3 2.8h4.5l2.3-2.8-.8-1M202.8 172.4a2.92 2.92 0 0 0 2.9 3 3.9 3.9 0 0 0 4.4-2l.1-.5M202.8 173.2l-.9 1 2.3 2.8v4.5l-2.3-2.8v-4.5M203.2 174.1v.1M203.2 174.2a2.84 2.84 0 0 0 3.3 2.3 3 3 0 0 0 3.2-2.3M204.2 177h4.5M204.2 171v3.1M204.8 166.1a1.87 1.87 0 0 1 3.3 0M204.8 166.1a1.88 1.88 0 0 1 3.3 0M205.1 165.1a1.83 1.83 0 0 1 3 .7 1.76 1.76 0 0 1-1.6 1.2 1.76 1.76 0 0 1-1.7-1.2zM208.7 171v3.1M209.7 174.1v.1"/>
<path d="M210.1 173.2l.9 1v4.5l-2.3 2.8M210.2 172.4v.5M210.2 168.2a3.3 3.3 0 0 1-3.7 2.6 3.3 3.3 0 0 1-3.7-2.6v-2.3l.5-1.1 .7-.7 .9-.4 1.8-.2 1.7 .4 1.2 .9 .5 1.2 .1 2.2M211 174.2l-2.3 2.8v4.5h-4.5M211 168.2v3.2l-2.3 2.7h-4.5M211 176.4l1.2 .3 1.2 .1 1.8-.4M215.1 168.2v3.2l2.3 2.7M216 167.2l-.9 1 2.3 2.8h4.6l2.2-2.8-.8-1M216 172.4a2.92 2.92 0 0 0 3 3 3.9 3.9 0 0 0 4.3-2l.1-.5M216 173.2l-.9 1 2.3 2.8v4.5l-2.3-2.8v-4.5M216.4 174.1v.1M217.4 177h4.6"/>
<path d="M217.4 171v3.1M218.1 166.1a1.87 1.87 0 0 1 3.2 0M218.1 166.1a1.88 1.88 0 0 1 3.2 0M218.4 165.1a1.83 1.83 0 0 1 3 .7 1.76 1.76 0 0 1-1.7 1.2 1.76 1.76 0 0 1-1.7-1.2zM222 171v3.1M222.9 174.1a2.25 2.25 0 0 1-1.8 2.2 3.7 3.7 0 0 1-4.6-1.6l-.1-.5M223.4 173.2l.8 1v4.5l-2.2 2.8M223.4 172.4v.5M223.4 168.2a3.3 3.3 0 0 1-3.7 2.6 3.3 3.3 0 0 1-3.7-2.6v-2.3l.5-1.1 .8-.7 .9-.4 1.7-.2 1.8 .4 1.1 .9 .6 1.2v2.2M224.2 174.2l-2.2 2.8v4.5h-4.6M224.2 168.2v3.2l-2.2 2.7h-4.6M224.2 175h4.2"/>
<path d="M224.2 174.3l1.8-.3h1.2l1.2 .3M228.4 168.2v3.2l2.3 2.7M229.2 167.2l-.8 1 2.3 2.8h4.5l2.2-2.8-.8-1M229.2 172.4a2.92 2.92 0 0 0 3 3 3.9 3.9 0 0 0 4.4-2v-1M229.2 173.2l-.8 1 2.3 2.8v4.5l-2.3-2.8v-4.5M229.7 174.1a2.49 2.49 0 0 0 2.5 2.4 3.6 3.6 0 0 0 3.9-1.8l.1-.6M230 164.6l.7-.6 1.3-.4 1.2-.1 .9 .1 1 .4 .8 .7 .5 .7 .2 .9a3.3 3.3 0 0 1-1 3.8 4.6 4.6 0 0 1-6.1-.9l-.3-1v-2.1l.2-.7zM230.7 177h4.5M230.7 171v3.1M231.3 166.1a1.87 1.87 0 0 1 3.3 0M231.3 166.1a1.88 1.88 0 0 1 3.3 0M231.6 165.1a1.83 1.83 0 0 1 3 .7 1.76 1.76 0 0 1-1.7 1.2 1.76 1.76 0 0 1-1.6-1.2z"/>
<path d="M235.2 171v3.1M236.6 173.2l.8 1v4.5l-2.2 2.8M237.4 174.2l-2.2 2.8v4.5h-4.5M237.4 168.2v3.2l-2.2 2.7h-4.5M237.4 175h2.8M245.4 178.6v.1M106.3 185.9l3.8-.6v4.5l-3.8-.7zM110.1 185.9h.4M110.5 185.9l3.8-.6v4.5l-4.2-.7M110.5 185.9v3.2M114.3 185.9h.5M114.8 185.9l3.8-.6v4.5l-4.3-.7"/>
<path d="M114.8 185.9v3.2M118.6 185.9h6.1M118.6 189.1h6.1M124.7 184.3v4.4h3.1M124.7 188.7v3.3h3.1M127.8 183.1h-3.1v1.2h3.1M127.8 186.1v.1M130.8 184.8a3.5 3.5 0 0 1 5.1 .9 1.96 1.96 0 0 1-1.6 2.3 3.3 3.3 0 0 1-4.1-1.4 1.63 1.63 0 0 1 .6-1.8zM133 182.5a5 5 0 0 0-5.1 3l-.1 .6M140.3 191.3a22.5 22.5 0 0 0 4-4.1l1.4-.8 1.5-.2 1.6 .5 1 .9a16.6 16.6 0 0 0 3.7 3.7 22.5 22.5 0 0 0 4.1-4.1l1.4-.8 1.5-.2 1.6 .5 .9 .9a16.6 16.6 0 0 0 3.8 3.7 22.5 22.5 0 0 0 4-4.1l1.4-.8 1.5-.2 1.6 .5 1 .9a16.6 16.6 0 0 0 3.7 3.7M150 181.5a6 6 0 0 0-6.6 .3l-1.2 .4-1.2 .2-8 .1M163.2 181.5a7.3 7.3 0 0 0 7.8-.4 6.1 6.1 0 0 1 5.9 .7l1.8 .5 1.3 .2"/>
<path d="M163.2 181.5a6.2 6.2 0 0 0-6.8 .4 7.1 7.1 0 0 1-6.5-.4M184.5 185.8a3.2 3.2 0 0 1 4.8 .8 1.96 1.96 0 0 1-2.1 2.3 2.63 2.63 0 0 1-3.3-1.9l.1-.4zM193.2 191.3a23 23 0 0 0 4.1-4.1l1.3-.8 1.6-.2 1.5 .5 1 .9a16.2 16.2 0 0 0 3.8 3.7 23 23 0 0 0 4-4.1l1.4-.8 1.5-.2 1.4 .4 1.2 1a16.2 16.2 0 0 0 3.7 3.7M216.1 181.5a6.1 6.1 0 0 0-6.8 .4 7.4 7.4 0 0 1-7.1-.8 6.1 6.1 0 0 0-5.9 .7l-1.8 .5-1.3 .2h-13.2M216.1 181.5l1.7 .7 1.9 .3h20.5a5 5 0 0 1 5.1 3l.1 .6M224.2 185.8a3.2 3.2 0 0 1 4.8 .8 1.96 1.96 0 0 1-2.1 2.3 2.63 2.63 0 0 1-3.3-1.9l.1-.4zM237.9 184.8a3.5 3.5 0 0 1 5.1 .9 1.96 1.96 0 0 1-1.5 2.3 3.3 3.3 0 0 1-4.2-1.4 1.63 1.63 0 0 1 .6-1.8zM245.4 184.3h6.3v4.4h-6.3M245.4 183.2h6.3v1.1M251.7 188.7v3.2h-6.3M251.7 184.3h2M251.7 190.8h2"/>
<path d="M255.8 183.2h4.4v8.7h-4.4zM255.8 183.8h-2.1v7.4h2.1M255.8 184.3h4.4M255.8 188.7h4.4M260.2 183.8h2.7M262.9 183.8a1.03 1.03 0 0 1 .7 1.3v4.6a1.42 1.42 0 0 1-.4 1.5h-3"/>
<circle cx="142.1" cy="37.1" r=".22"/>
<circle cx="186.6" cy="39.6" r=".24"/>
<circle cx="209.8" cy="37.1" r=".22"/>
<circle cx="168.5" cy="50.5" r=".21"/>
<circle cx="230.7" cy="42.5" r=".33"/>
<circle cx="234.9" cy="42.9" r=".13"/>
<circle cx="117" cy="109.7" r=".13"/>
<circle cx="121.2" cy="109.4" r=".33"/>
<circle cx="142.1" cy="103.8" r=".22"/>
<circle cx="165.3" cy="106.3" r=".24"/>
<circle cx="183.4" cy="117.3" r=".22"/>
<circle cx="209.8" cy="103.8" r=".22"/>
<circle cx="169.3" cy="134.1" r=".13"/>
<circle cx="169.3" cy="134.3" r=".6"/>
</g>
<g fill="#000" stroke="#000" stroke-width=".2">
<circle cx="226.7" cy="50.6" r=".11"/>
<circle cx="226.7" cy="49.9" r=".11"/>
<circle cx="226.8" cy="50.7" r=".11"/>
<circle cx="226.8" cy="49.8" r=".11"/>
<circle cx="227" cy="42.1" r=".11"/>
<circle cx="227.6" cy="50.7" r=".11"/>
<circle cx="234.5" cy="42.1" r=".11"/>
<circle cx="117.5" cy="108.9" r=".11"/>
<circle cx="124.3" cy="106.7" r=".11"/>
<circle cx="124.9" cy="108.9" r=".11"/>
<circle cx="125.1" cy="105.4" r=".11"/>
<circle cx="125.2" cy="105.6" r=".11"/>
<circle cx="125.4" cy="106.9" r=".11"/>
<circle cx="126.3" cy="106.9" r=".11"/>
<circle cx="168.7" cy="134.3" r=".11"/>
<circle cx="169.1" cy="135" r=".11"/>
<circle cx="169.8" cy="133.9" r=".11"/>
<circle cx="169.8" cy="134.8" r=".11"/>
<circle cx="169.9" cy="134.9" r=".11"/>
<circle cx="169.9" cy="134.8" r=".11"/>
<circle cx="169.9" cy="134.3" r=".11"/>
<circle cx="170" cy="135.1" r=".11"/>
<circle cx="170.8" cy="135.1" r=".11"/>
<circle cx="171" cy="135" r=".11"/>
<circle cx="171.4" cy="134.8" r=".11"/>
<circle cx="171.4" cy="135" r=".11"/>
</g>
<!-- layer: BOM -->
<path d="M6.3 135.1h90.6v71.2h-90.6zM25.3 135.1v71.2M40.6 135.1v71.2M6.3 142.3h90.6M6.3 149.4h90.6M6.3 156.5h90.6M6.3 163.6h90.6M6.3 170.7h90.6M6.3 177.8h90.6M6.3 184.9h90.6M6.3 192h90.6M6.3 199.2h90.6" fill="none" stroke="#000" stroke-width=".2"/>
<!-- layer: Sketch1 -->
<g fill="none" stroke="#000" stroke-width=".2">
<circle cx="176" cy="28" r="2.66"/>
<circle cx="186.5" cy="39.6" r="2.66"/>
<circle cx="168.6" cy="50.5" r="2.66"/>
<circle cx="176" cy="94.5" r="2.66"/>
<circle cx="124.7" cy="105.6" r="2.66"/>
<circle cx="142.1" cy="103.6" r="2.66"/>
<circle cx="165.5" cy="106.2" r="2.66"/>
<circle cx="209.8" cy="103.7" r="2.66"/>
<circle cx="169.4" cy="134.4" r="2.66"/>
</g>
<!-- layer: Annotations -->
<path d="M171.9 24.1l2 2.4-2.7-1.7zM189.1 34.5l.9 .5-2.1 2.4zM164.7 46.2l1.9 2.5-2.6-1.7zM138.1 99.5l.8-.6 1.4 2.7zM180 90.4l.7 .8-2.7 1.6zM213.2 99.1l.8 .7-2.4 2zM120.6 101.5l2 2.4-2.6-1.6zM161.7 101.9l.9-.5 .9 3zM164.8 138l2.6-1.7-1.9 2.4z" fill="#000" stroke="#000" stroke-width=".2"/>
<path d="M128.7 16.6h3l32.7 30M160.7 17.5h3l7.9 6.9M202.8 18.1h-3l-10.3 16.7M10.4 47.1h3M18.8 47.1h1.4M97.4 84.8h3.1l19.8 17.1M124.4 84.8h3l11.1 14.4M150.6 84.8h3.1l8.4 16.8M189 85.8h-3.1l-5.6 5M228.3 86h-3.1l-11.6 13.5M165.2 138.3l-8.7 8h-3" fill="none" stroke="#000" stroke-width=".2"/>
<text font-size="8.5" x="9.8" y="26.1">Fadal VMC 4020</text>
<g font-size="5">
<text x="225.5" y="75.1">Front/Top view</text>
<text x="225.5" y="142.3">Rear/Top view</text>
</g>
<g font-size="4.3">
<text x="111.8" y="17.7">#5) JB-1</text>
<text x="143.3" y="18.6">#1) JB-2</text>
<text x="204.3" y="19.2">#3) JB-0</text>
<text x="10.2" y="32.3">Original saddle junction block</text>
<text x="10.2" y="37.4">configuration.</text>
<text x="14.8" y="48.6">X</text>
<text x="21.5" y="48.6">NPT</text>
<text x="80" y="85.9">#9) JB-0</text>
<text x="107" y="85.9">#4) JB-2</text>
<text x="133.2" y="85.9">#7) JB-0</text>
<text x="190.5" y="86.9">#8) JB-2</text>
<text x="229.7" y="87.1">#6) JB-2</text>
<text x="8.5" y="139.8">Valve #</text>
<text x="27.3" y="139.7">Value</text>
<text x="57.1" y="139.7">Description</text>
<text x="13.8" y="146.9">#1</text>
<text x="28.6" y="146.8">JB-2</text>
<text x="42.1" y="147.3">X axis rear rail</text>
<text x="136.1" y="147.4">#2) JB-0</text>
<text x="13.5" y="154">#2</text>
<text x="28.6" y="153.9">JB-0</text>
<text x="42.1" y="154.4">Y axis ball nut</text>
<text x="13.5" y="161.1">#3</text>
<text x="28.6" y="161.1">JB-0</text>
<text x="42.1" y="161.1">Y axis center rail rear gib</text>
<text x="135.7" y="160.4">JB-2</text>
<text x="138.6" y="156.1">#1</text>
<text x="148.8" y="160.4">JB-0</text>
<text x="151.6" y="156.1">#2</text>
<text x="162.1" y="160.4">JB-0</text>
<text x="165.1" y="156.5">#3</text>
<text x="175.5" y="160.4">JB-2</text>
<text x="177.9" y="156.6">#4</text>
<text x="188.4" y="160.4">JB-1</text>
<text x="191.8" y="156.6">#5</text>
<text x="202" y="160.4">JB-2</text>
<text x="204.5" y="156">#6</text>
<text x="215.1" y="160.4">JB-0</text>
<text x="217.8" y="156.3">#7</text>
<text x="228.2" y="160.4">JB-2</text>
<text x="231" y="156.6">#8</text>
<text x="13.5" y="168.2">#4</text>
<text x="28.6" y="168.2">JB-2</text>
<text x="42.1" y="168.2">Y axis right rail</text>
<text x="13.5" y="175.3">#5</text>
<text x="28.9" y="175.3">JB-1</text>
<text x="42.1" y="175.8">Y axis center rail</text>
<text x="256.7" y="176.1">#9</text>
<text x="13.5" y="182.4">#6</text>
<text x="28.6" y="182.4">JB-2</text>
<text x="42.1" y="182.9">Y axis left rail</text>
<text x="253.9" y="180.5">JB-0</text>
<text x="13.5" y="189.5">#7</text>
<text x="28.6" y="189.5">JB-0</text>
<text x="42.1" y="189.6">Y axis center rail front gib</text>
<text x="13.5" y="196.7">#8</text>
<text x="28.6" y="196.6">JB-2</text>
<text x="42.1" y="197.1">X axis front rail</text>
<text x="13.5" y="203.8">#9</text>
<text x="28.6" y="203.7">JB-0</text>
<text x="128.4" y="198.3">Metering valves values configuration on the Fadal VMC 4020</text>
<text x="128.6" y="203.3">saddle's junction block acording to a Fadal technical document.</text>
<text x="42.1" y="204.2">X axis ball nut</text>
</g>
<g font-size="3">
<text x="11.1" y="46.8">3</text>
<text x="18.8" y="46.8">1</text>
<text x="10.3" y="49.7">32</text>
<text x="18.7" y="49.7">8</text>
</g>
</svg>
